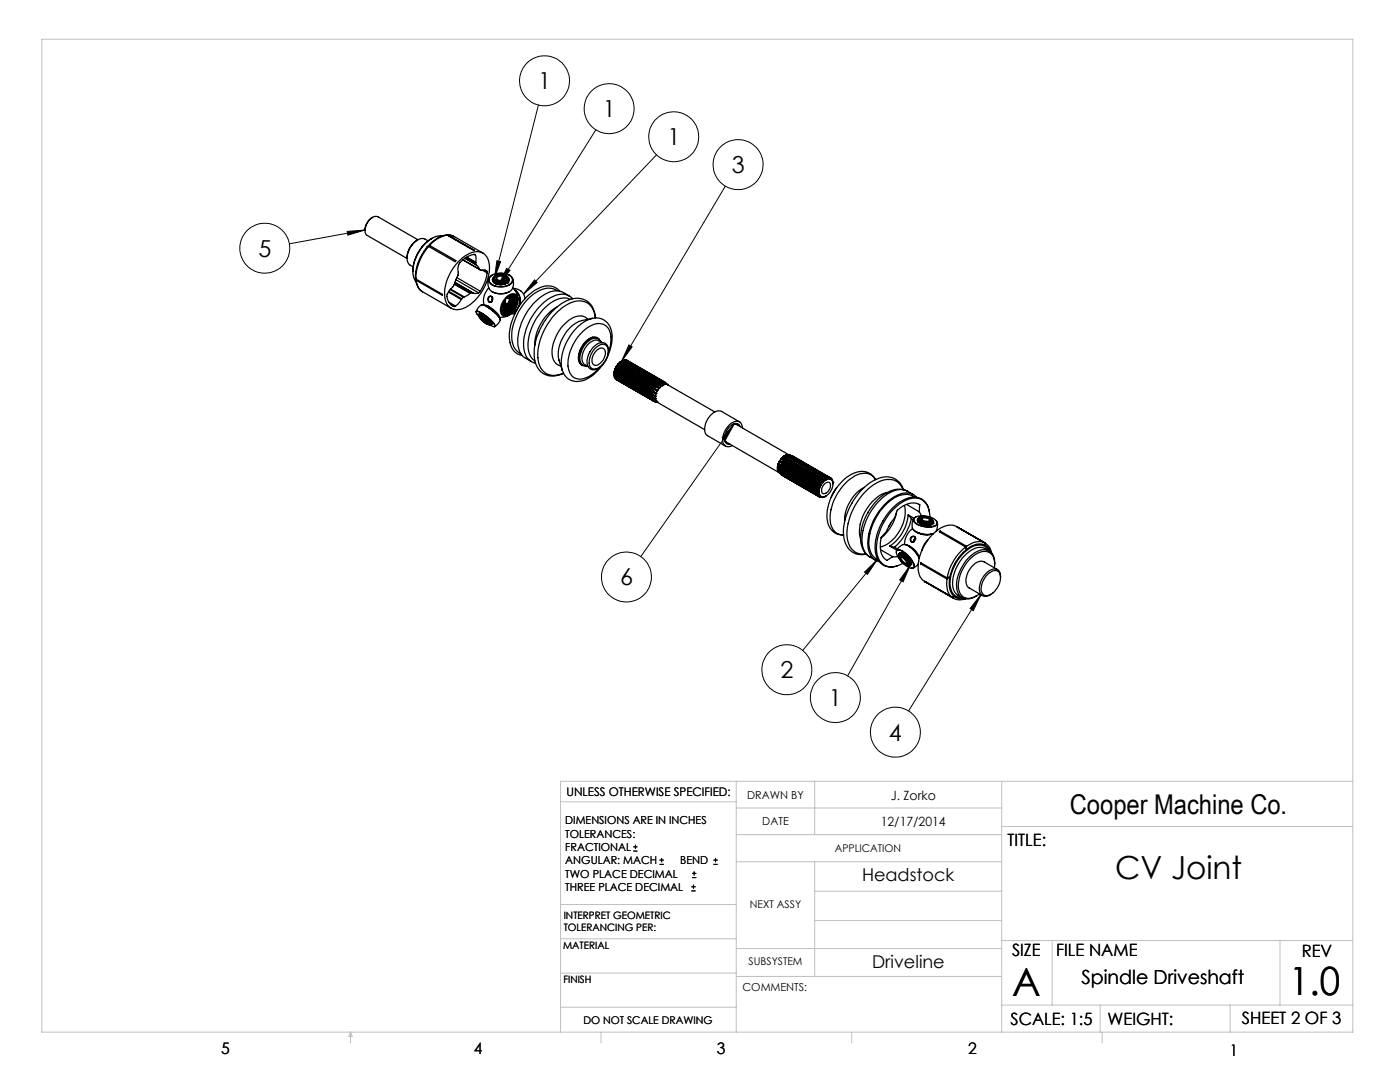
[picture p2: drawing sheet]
<svg xmlns="http://www.w3.org/2000/svg" width="279mm" height="216mm" viewBox="0 0 279 216" stroke-linecap="round" stroke-linejoin="round" font-family="sans-serif">
<g fill="none" stroke="#000" stroke-width=".2">
<path d="M107.5 21l-8.8 34.6M118.9 25.9l-19.3 30.9M131 30.9l-26.5 27.8M144.7 37.1l-20.7 35M69.3 46.2l3.5-.3-3.4 1zM72.8 45.9l-15.1 2.7M99.2 52l.7 .2-1.2 3.4zM101.1 53.6l.7 .3-2.2 2.9zM106.7 55.8l.5 .6-2.7 2.3zM125.5 68.8l.7 .4-2.2 2.9zM146.5 84.6l-1.7 3.2-.7-.5zM146.5 84.6l-18.6 26.5"/>
<path d="M172.5 114.2l2.6-2.5-2 2.9zM175.1 111.7l-14.9 18.1M181.6 112.8l-1.4 3.3-.6-.4zM181.6 112.8l-12.4 22.1M195.8 118.6l-1.6 3.2-.6-.4zM195.8 118.6l-14.5 23.3M126.4 169.8h.8M126.4 169h.8M126.8 168.6v.8M131.6 172.5h.9M131.6 171.6h.9M132 171.2v.8"/>
<path d="M138 177.8h.8M138 177h.8M138.1 175.1h.9M138.1 174.3h.9M138.4 176.5v.8M138.5 173.9v.8M142.4 172.5h.8M142.4 171.6h.8M142.8 171.2v.8"/>
<circle cx="108.7" cy="16.1" r="5"/>
<circle cx="121.6" cy="21.7" r="5"/>
<circle cx="134.4" cy="27.3" r="5"/>
<circle cx="147.3" cy="32.8" r="5"/>
<circle cx="52.9" cy="49.5" r="5"/>
<circle cx="125" cy="115.2" r="5"/>
<circle cx="157" cy="133.6" r="5"/>
<circle cx="166.7" cy="139.2" r="5"/>
<circle cx="178.7" cy="146.1" r="5"/>
</g>
<g fill="none" stroke="#c0c0c0" stroke-width=".2">
<path d="M8.4 7.8h261.6v198.2h-261.6zM111.9 160h35M146.9 155.9v50.1M162.6 155.9v10.6M199.9 155.9v50.1M270 155.9h-158.1v50.1M146.9 166.5h53M146.9 161.2h53M146.9 171.9h53M162.6 171.9v22.9M162.6 177.8h37.3M199.9 164.9h70.1"/>
<path d="M111.9 194.2h35M111.9 187.3h35M111.9 180.5h35M146.9 189.3h53M146.9 194.8h53M162.6 183.7h37.3M199.9 187.7h70.1M210 187.7v12.9M255.4 187.7v12.9M70 206v2.1M70 206l.3 .8h-.7zM111.9 201h35"/>
<path d="M119.9 206v2.1M170 206v2.1M199.9 200.6h70.1M219.6 200.6v5.4M220 206v2.1M245.5 200.6v5.4"/>
</g>
<path d="M99.2 52l.7 .2-1.2 3.4zM101.1 53.6l.7 .3-2.2 2.9zM106.7 55.8l.5 .6-2.7 2.3zM125.5 68.8l.7 .4-2.2 2.9zM181.6 112.8l-1.4 3.3-.6-.4zM195.8 118.6l-1.6 3.2-.6-.4zM172.5 114.2l2.6-2.5-2 2.9zM146.5 84.6l-1.7 3.2-.7-.5zM69.3 46.2l3.5-.3-3.4 1z" fill="#000"/>
<g fill="none" stroke="#000" stroke-width=".25">
<path d="M74.4 43.4a3 3 0 0 0-1.6 2.6M82.9 55.5l.1 .2M82.9 55.5a3.3 3.3 0 0 0 1.4 2.7M82.9 55.5l.1 .4M83 55.7l5.3 3v.2l-5.3-3M83 55.9l.4 1.3 .9 1M83.4 47.9a4.2 4.2 0 0 0-2.2 3.6M83.4 47.8l-8-4.5a2.23 2.23 0 0 0-2.4 1.8l-.2 1 .3 .8 8.1 4.7M84.3 58.2l5.7 3.3M85.4 48a2.09 2.09 0 0 0-3.1 .8 3.6 3.6 0 0 0-.8 3.7l.9 .8M85.5 49.2a9.8 9.8 0 0 0-2.5 6.5M85.7 49l5.2 3.1-.1 .1-5.3-3"/>
<path d="M85.7 49l-.5 .3 .3-.1M86.2 47.6a7.8 7.8 0 0 0-3.8 6.6M88.3 47.1a5.4 5.4 0 0 0-4.7 3.2 6.3 6.3 0 0 0-.8 5.5l.2 .4M89.3 46.9a5.8 5.8 0 0 0-3.6 2.1M89.3 46.9l5.4 3.1-5.3-3.1M89.3 46.9a7.1 7.1 0 0 0-5.1 3.9 8.5 8.5 0 0 0-1.3 4.7M89.3 46.9l5.3 3.1M89.3 46.9h.1M89.4 46.9h.5l.8 .3M89.4 46.9l1.3 .3 5.7 3.3M89.5 58.3l2.5 1.5M89.6 58.1l2.5 1.5"/>
<path d="M89.9 57.8l2.6 1.5M89.9 57.7l2.7 1.5M90.7 56.7l3.1 1.8M90.7 56.6l3.2 1.9M90.8 56.4l3.5 2M90.8 56.3l3.6 2.1M91 55.8l4.5 2.6M91.2 55.4l4.6 2.7M91.4 52.3a4.9 4.9 0 0 1 4.5-2 3.2 3.2 0 0 1 1.7 3.9 9.4 9.4 0 0 1-5.6 7.5 2.48 2.48 0 0 1-3.2-2.5 9.4 9.4 0 0 1 2.6-6.9zM92 59.8l-.6 .9-.5 .4M92.1 59.6l-.1 .2M92.4 51.9l3.7 2a.94 .94 0 0 1 1.1 .2"/>
<path d="M92.4 51.8l3.3 1.9M92.5 59.3l-.4 .3M92.6 59.2l-.1 .1M92.8 51.5l2.3 1.4M92.8 51.5l2.2 1.3M93.1 51.4l1.8 1M93.2 51.3l1.7 1M93.8 58.5l-1.2 .7M93.9 58.5h-.1M94.3 58.4h.1M94.3 58.4l-.4 .1M94.4 58.4l.4 .2 .7-.2"/>
<path d="M94.6 50.8l.3 .1M94.6 50.8a5.3 5.3 0 0 0-3.1 1.9l-.1 .9v1.3l-1 2.3a3 3 0 0 0-1.2 2 2.34 2.34 0 0 0 1.4 1.9M94.9 50.9l.1 .4-.1 1M94.9 52.3v.1M94.9 52.4l.1 .4M95 52.8l.1 .1M95.1 52.9l.6 .8M95.7 53.7v.1M95.8 58.1l-.3 .3M96.2 53.9l1 .6M96.5 60l.2 .9M96.8 53.9l.4 .2"/>
<path d="M97.2 54.1v.4M97.2 54.5a8.7 8.7 0 0 1-1.4 3.6M97.4 59.3a.54 .54 0 0 1 .8-.1 .54 .54 0 0 1 0 .8 .51 .51 0 0 1-.7 .3 .51 .51 0 0 1-.1-.8zM97.5 57.4l-.8 1.4-.2 1.1M97.6 55.5a2.05 2.05 0 0 0 .1 2.2 2.05 2.05 0 0 0 2 .9 2.2 2.2 0 0 0 2.8-2l-.2-1.1M97.8 55.3a3.1 3.1 0 0 1 4.4 .2 1.32 1.32 0 0 1-1.3 1.6 2.98 2.98 0 0 1-3.3-.9v-.5zM98.2 58.2a3.6 3.6 0 0 0 3.4 0M98.2 54.9a1.03 1.03 0 0 0-.7 1 1.03 1.03 0 0 0 .7 1 3.6 3.6 0 0 0 3.9-.4 1.02 1.02 0 0 0-.5-1.6M98.4 55.6a1.06 1.06 0 0 0 1.2 1.1 1.42 1.42 0 0 0 1.9-1.1M98.4 55.5a.92 .92 0 0 0 .9 1.2 1.88 1.88 0 0 0 2.3-.8l-.1-.4M98.4 56.1l.3 .4M98.5 56.2h.1"/>
<path d="M98.5 56.3h.1M98.6 56.4h.1M98.6 55.1a2.11 2.11 0 0 1 2.9 .4 1.23 1.23 0 0 1-1.6 1.1 1.29 1.29 0 0 1-1.5-1.1zM98.7 55.5a.89 .89 0 0 0 1.1 .8 .97 .97 0 0 0 1.4-.8M98.7 56.5h.1M98.8 55.2a1.54 1.54 0 0 1 2.4 .3 1.47 1.47 0 0 1-2.4 .4l-.1-.4zM98.9 56.6h.1M99 56.6h.1M99.2 55.1a1.32 1.32 0 0 1 1.6 .2 .93 .93 0 0 1-1.5 .5l-.3-.4zM99.3 56.7h.1M99.3 56.7h-.1M99.3 55.8l-.1-.1a.78 .78 0 0 1 .5-.6 .78 .78 0 0 1 .8 .1l.2 .3-.2 .3"/>
<path d="M99.6 56.8h.1M99.6 56.7l-.1 .1M99.9 56.8h-.1M99.9 56.8h.1M100.2 56.8h.1M100.5 56.7h.1M100.5 56.7v.1M100.5 56.7l-.1 .1M100.8 59.9h.1M100.8 59.9l-.2 .1M100.8 56.6v.1M100.8 56.7h.1"/>
<path d="M100.8 59.8l.1 .1M100.9 59.9l-.1 .2M101 56.5v.1M101 59.4a1.36 1.36 0 0 1 2.2-.3 3.4 3.4 0 0 1-2.2 4 1.13 1.13 0 0 1-1.1-1.6l.2-.8zM101 56.6h.1M101.1 59.5h.1M101.1 59.5l-.3 .4M101.1 59.5h-.1M101.2 59.4l-.1 .1M101.2 56.4h.1M101.2 59.4h.1M101.2 59.3l1.7 1"/>
<path d="M101.3 59.4l.3 .2M101.3 59.4l-.2 .1M101.3 56.3l-.1 .1M101.4 56.3h.1M101.4 56.2v.1M101.4 59.2l1.6 .9M101.4 56.2h.1M101.5 56.1l-.5 .4M101.6 59.1h.1M101.6 59.1l-.4 .3M101.6 59.6l.1 .2M101.6 59.6l1.6 .9"/>
<path d="M101.6 59.1l1.6 .9M101.7 59l-.1 .1M101.7 59h.1M101.7 59l1.3 .8M101.7 59.8l-.1 .2M101.7 59.8l1.4 .8M101.8 59h-.1M101.8 59l1.1 .6M102.1 58.9h.1M102.1 58.9l-.4 .1M102.1 58.9l-.3 .1M102.1 58.9l.7 .4"/>
<path d="M102.2 58.8h.3M102.2 58.8h.1M102.2 58.8l-.1 .1M102.2 58.9l.6 .3M102.3 57.4l.7 .9 .4 1.5M102.5 57.6a2.28 2.28 0 0 1 2.3 2M102.5 59l.1 .1M102.5 59l-.2-.1 .3 .2M102.5 58.8l.1 .1M102.5 58.8h.1M102.5 58.8l-.3 .1M102.6 58.9l.3 .1"/>
<path d="M102.6 58.9h.1M102.6 58.9l-.1 .1M102.7 57.9a2.52 2.52 0 0 1 .9 3.2M102.8 59.2v.1M102.8 58a2.62 2.62 0 0 1-.5 4.3M102.8 59l.1 .1M102.8 59.3l.3 .1M102.9 59v.1M102.9 59h.1M102.9 59l-.3 .1M102.9 59.3l.3 .2M102.9 59.1l.2 .3"/>
<path d="M102.9 59.1h.1M102.9 59.6l.1 .2M102.9 59.1l-.1 .1M103 59.8l.2 .1M103.1 59.4l.1 .1M103.1 59.4h.1M103.2 59.5v.4M103.2 59.5h.1M103.2 59.5l-.3 .1M103.2 59.9v.1M103.2 59.9h.1M111.2 58a3.8 3.8 0 0 0-4.6 .6 11.2 11.2 0 0 0-4.4 9.2 3.2 3.2 0 0 0 1.8 2.8"/>
<path d="M111.7 58.1a3.3 3.3 0 0 0-4.6-.4 11.4 11.4 0 0 0-5.4 10.1l.1 .6M113.6 59.1l.7 .5M113.6 59.1a4 4 0 0 0-5.3-.1 11.6 11.6 0 0 0-4.9 9.8 3.8 3.8 0 0 0 2.6 3.3M113.6 59.1a4.3 4.3 0 0 0-4.6 .9 11.5 11.5 0 0 0-4.5 9.5l.1 .5a3 3 0 0 0 1.4 2.1M113.9 59.7a4.3 4.3 0 0 0-4.6 1.2 11 11 0 0 0-3.9 8.7l.4 1.4 1 1M89.6 60.3l1.3 .8M90.1 60.9l.5 .2M90.9 61.1h-.3M95 62.2a1.8 1.8 0 0 1 1.3-1.4 6.6 6.6 0 0 1 3.5 3.1M95 62.3v-.1a1.79 1.79 0 0 1 1.7 .6l.3 .3a4.3 4.3 0 0 1 1.8 2l-.2 .1M95.5 62.9l.2-.2a3.9 3.9 0 0 1 2.4 2l-.1 .1M95.5 63v-.1a3.8 3.8 0 0 1 2.3 1.5l.2 .4h-.4"/>
<path d="M95.5 63l.1 .3M95.5 63.1l-.5-.9a1.85 1.85 0 0 1 1.7 .7l.6 .5a3 3 0 0 1 1.4 1.8l-.9-.4M95.6 62.8v-.1a3.1 3.1 0 0 1 2.2 1.3l.4 .6-.1 .1M95.6 63.2a2.99 2.99 0 0 1 2 1.6 3.2 3.2 0 0 1-2-1.6zM95.6 63.2l.1-.1a2.99 2.99 0 0 1 2 1.5l-.1 .2M95.7 62.6h.1M95.8 62.6h.1M95.9 63.4l.4 .2a1.81 1.81 0 0 1 1 1l-.4-.1a1.81 1.81 0 0 1-1-1.1zM95.9 62.6v.1M96.1 63.5l.3 .4 .9 .6M96.1 62.7h.1M96.2 60.8a6.4 6.4 0 0 1 3.4 2.5"/>
<path d="M96.2 62.8h.1M96.4 62.9h.1M96.7 63.1h.1M96.7 60.9a5.1 5.1 0 0 1 3 2.3l-.1 .1M96.9 63.2h.1M97.1 63.4h.1M97.2 61.2h.1a4.3 4.3 0 0 1 2 1.7M97.2 63.4v.1M97.3 61.2h.1M97.3 63.6h.1M97.4 61.2l.2 .1M97.4 61.2h.1"/>
<path d="M97.4 63.6h.1M97.5 61.3l.1 .1M97.6 61.3l.5 .5M97.6 61.3h.1M97.6 63.7v.1M97.8 64h.1M97.9 64.2h.1M98 64.3h.1M98.1 61.8h.1l.1 .2h.2v.2M98.1 64.5h.1M98.1 64.6h.1M98.1 64.5l.1 .1"/>
<path d="M98.2 64.5l-.1 .1M98.2 64.5v.1M98.2 60.1v-.4a.4 .4 0 0 0-.2-.6 .4 .4 0 0 0-.5 .4 .48 .48 0 0 0 .1 .6 .48 .48 0 0 0 .6 0M98.6 62.2h.1v.2M98.8 62.4l.4 .4M99.6 63.3l.2 .4M99.8 63.8l-.3 .7-.7 .7M100 61.7h.1M100 61.7v.1M100 61.8h.1M100 61.8l.1 .4M100 61.8l.1 .2"/>
<path d="M100.1 61.9l1.3 .7M100.1 62v.2M100.1 62l1.1 .6M100.1 61.2h.1M100.1 61.2l-.1 .5M100.1 62.2h.1M100.1 62.2l.1 .1M100.1 61.3l.4 .2M100.1 61.2l2 1.2M100.2 61.1h.1M100.2 61.1l-.1 .1M100.2 62.3h.1"/>
<path d="M100.2 62.3l.1 .3M100.2 61.1l2 1.2M100.2 62.3l.1 .1M100.2 62.3l.7 .4M100.2 60.9l1.9 1.1M100.3 62.4v.2M100.3 62.5h.1M100.3 62.4l.5 .3M100.3 60.7l1.9 1.1M100.3 60.6h.1M100.3 60.6l-.1 .5M100.3 62.6h.1"/>
<path d="M100.3 62.6l.1 .1M100.3 60.6l2.2 1.3M100.4 60.5h.1M100.4 60.5l-.1 .1M100.4 62.7h.1M100.4 62.7l.2 .2M100.4 61.9l-.1 .1M100.4 61.9l1.3 .8M100.4 60.5l2.2 1.2M100.4 62.5l.1 .1M100.4 62.5v.2M100.5 61.7l-.1 .2"/>
<path d="M100.5 61.7l1.2 .7M100.5 60.3l2 1.2M100.5 61.5v.2M100.5 61.5l1.3 .8M100.5 62.6l.1 .3M100.6 60.1l.2 .2M100.6 60h.1M100.6 60l-.2 .5M100.6 62.9h.1M100.6 62.9h.2M100.6 62.8l.2 .1M100.6 60l.2 .1"/>
<path d="M100.8 62.9h.3M100.8 60.3l.1 .2h.4M100.8 62.9h.1M100.8 62.7h.1M100.8 62.7v.2M100.8 60.1v.2M100.9 62.7l.2 .2M100.9 62.7l.3 .2M101.1 62.9h.1M101.2 62.9h-.1M101.2 62.9h.1M101.2 62.6v.3"/>
<path d="M101.3 60.5l1.3 .8M101.4 62.6h-.2M101.4 62.6l.2 .1M101.5 60.5h-.2M101.5 60.5l1.4 .8M101.6 62.9l-.8 .3-1.1 .1M101.6 62.7l-.4 .2M101.6 62.7h.1M101.6 60.2v.2M101.6 60.2l1.2 .7M101.6 60l1.2 .7M101.6 60v.2"/>
<path d="M101.6 60.4l1.3 .7M101.6 60.4l-.1 .1M101.7 62.7h-.1M101.7 62.7h.1M101.7 62.4v.3M101.8 68.4a2.99 2.99 0 0 0 2.4 2.5M101.8 62.3l-.1 .1M101.8 62.3l.3 .1M102 62.6h.8M102.1 62.4l-.4 .3M102.1 62.4h.1M102.1 62l.1 .3"/>
<path d="M102.2 62.3l-.1 .1M102.2 62.3h.1M102.2 61.8l-.1 .2M102.2 61.8l.3 .1M102.5 61.5l.1 .2M102.5 61.9l-.3 .4M102.5 61.9h.1M102.6 61.7l-.1 .2M102.6 61.7h.1M102.6 61.3l-.1 .2M102.8 60.9l.1 .2M102.8 60.7v.2"/>
<path d="M102.9 61.3l-.3 .4M102.9 61.3h.1M102.9 61.3h-.3M102.9 61.1v.2M102.9 61.1h.1M102.9 60.3l.3 .2M103 60.1l-.1 .2M103.1 60.6l-.2 .5M103.1 60.6h.1M103.1 60.6l-.3 .1M103.2 60.5l-.1 .1M103.2 60.5h.1"/>
<path d="M103.2 61.8l-1 .6M103.2 60v.5M103.2 60h.1M103.2 60l-.2 .1M106 72.1l.9 .4M111.1 61.3a9.3 9.3 0 0 0-4.4 7.6M111.5 71.9a7.4 7.4 0 0 1 4.6-7.9l2.1-.5a8.6 8.6 0 0 0-5.4 5.4 7.8 7.8 0 0 0-.6 4.9M111.5 71.9l.7 2v-.1M111.5 71.9h.1M116.4 72.9l.8 .2M117.3 63.7a2.67 2.67 0 0 0-3.7 .2 8.5 8.5 0 0 0-3.4 7 2.19 2.19 0 0 0 1.7 2.1M118.1 63.6a3.2 3.2 0 0 1 4.1 3.3 9.7 9.7 0 0 1-.9 4.1"/>
<path d="M118.5 69.2a1.72 1.72 0 0 1 2.7-.2 3.8 3.8 0 0 1-1.6 4.4 1.47 1.47 0 0 1-1.8 .2 1.47 1.47 0 0 1-.6-1.7 4.8 4.8 0 0 1 1.3-2.7zM118.6 69.7l.7-.6a1.22 1.22 0 0 1 1.5-.3 1.22 1.22 0 0 1 .6 1.5 3.8 3.8 0 0 1-2.8 3.4 1.23 1.23 0 0 1-1-1.6l.4-1.5zM118.8 63.5a3.3 3.3 0 0 0-4-3.4 10.8 10.8 0 0 0-6.6 6.6 8.2 8.2 0 0 0-.3 6.7 3.3 3.3 0 0 0 4.5 1.1M118.9 63.5a3.7 3.7 0 0 0-4.4-3.9 10 10 0 0 0-6 4.7 10.4 10.4 0 0 0-1.5 8.5 3.7 3.7 0 0 0 5.5 1.7M119.1 69.9a.97 .97 0 0 1 1.3-.3 .97 .97 0 0 1 .4 1.3 2.64 2.64 0 0 1-2 2 1.17 1.17 0 0 1-.5-1.8zM119.4 67.6l.6 .7M119.4 67.6a1.81 1.81 0 0 0-2.5 .6 4.1 4.1 0 0 0-1.1 4.2l.5 .5M119.4 67.6a2.18 2.18 0 0 0-2.6 1.1 3.8 3.8 0 0 0-.8 3.8l.4 .4M119.5 67.7a1.6 1.6 0 0 0-2.4 .3 4.3 4.3 0 0 0-1.5 4.4l.8 .6M120.2 68.4a2.03 2.03 0 0 0-3.2 .8 2.94 2.94 0 0 0-.4 3.5l.8 .5M120.2 72.8a6.6 6.6 0 0 1-5.5 3.3 2.97 2.97 0 0 1-2.5-2.3M121.5 70.2a5.6 5.6 0 0 0-.2-4.8 2.65 2.65 0 0 0-3.5-.3 9.1 9.1 0 0 0-4.3 8.5 2.33 2.33 0 0 0 3.4 1.8l1.6-1 1.1-1"/>
<path d="M122.6 74.3v.1M122.6 74.8v.1M122.6 74.8v-.1l7.4 4.3M122.6 74.4v.4M122.6 74.8l7.4 4.3M122.6 74.9l8.2 4.7M122.6 74.3l8.2 4.7M122.6 74.4l8.2 4.7M122.6 74.9v.3M122.6 75.2l7.5 4.4M122.6 74.2l7.5 4.3M122.6 74.2v.1"/>
<path d="M122.6 75.2l7.5 4.3M122.7 74l-.1 .2M122.7 74l7.4 4.4M122.7 73.8v.2M122.7 73.8l8.2 4.7M122.7 73.7v.1M122.7 73.7l8.2 4.8M122.7 75.4l.1 .2M122.8 75.6l7.8 4.5M122.8 75.6l7.4 4.3M122.8 73.6l-.1 .1M122.8 73.6l7.4 4.3"/>
<path d="M122.9 73.4l-.1 .2M122.9 73.4l7.5 4.3M122.9 73.2v.2M122.9 73.2l8.3 4.8M123 73.1l-.1 .1M123 73.1l8.2 4.8M123.1 73l7.5 4.3M123.1 73l-.1 .1M123.3 72.8l-.2 .2M123.3 72.8l7.4 4.4M123.3 72.7v.1M123.3 72.7l8.2 4.7"/>
<path d="M123.4 72.6l-.1 .1M123.4 72.6l8.2 4.8M123.6 72.5l7.4 4.3M123.6 72.5l-.2 .1M123.7 72.4l-.1 .1M123.7 72.4l7.5 4.3M123.7 72.3v.1M123.7 72.3l8.2 4.7M123.8 72.2l-.1 .1M123.8 72.2l8.2 4.8M124 72.1l-.2 .1M124 72.1l7.5 4.3"/>
<path d="M124.1 72a2.97 2.97 0 0 0-1.5 2.5M124.2 72l-.2 .1M124.2 72l7.4 4.3M124.2 72h.1M124.2 72l8.2 4.7M124.5 71.9l.2-.1 7.4 4.3M124.5 71.9l7.5 4.3M124.5 71.9l-.3 .1M125 71.8l.1 .1M125 71.8l7.5 4.4M125 71.8l-.3 .1M130 79l.8 .1"/>
<path d="M130 79.1l.8 .5M130 79v.1M130.1 78.5l.7 .5M130.1 79.5l.7 .1M130.1 79.5v.1M130.1 78.4l.8 .2M130.1 78.4v.1M130.1 79.6l.8 .4M130.2 77.9l.7 .6M130.2 79.9l.7 .1M130.2 79.9l.9 .4M130.4 77.7l.7 .3"/>
<path d="M130.4 77.7l-.2 .2M130.6 77.3l.6 .6M130.7 79.9l.2 .1M130.7 77.2l.8 .2M130.7 77.2l-.1 .1M130.8 79.6l.1 .4M130.8 79.6h.1M130.8 79.1v.5M130.8 79.1h.1M130.8 79v.1M130.8 79h.1M130.9 80h.1"/>
<path d="M130.9 78.6l-.1 .4M130.9 78.6h.1M130.9 78.5v.1M130.9 78.5h.1M131 76.8l.6 .6M131.1 78l-.2 .5M131.1 78h.1M131.2 76.7l.7 .3M131.2 76.7l-.2 .1M131.2 77.9v.1M131.2 77.9h.1M131.5 76.4l.5 .6"/>
<path d="M131.5 77.4l-.3 .5M131.6 77.4h-.1M131.6 77.4h.1M131.6 76.3l-.1 .1M131.6 76.3l.8 .5M131.9 77l-.3 .4M131.9 77h.1M132 76.2l.5 .5M132 77h-.1M132 77h.1M132.1 76.1l.7 .6M132.1 76.1l-.1 .1"/>
<path d="M132.4 76.8l-.4 .2M132.4 76.8h.1M132.5 76.7l-.1 .1M132.5 76.7h.1M132.5 76.2l-.1-.1 .5 .6M132.5 76.2l.7 .5M132.5 76.5l.4 .2M132.5 76.2l.3 .1M132.8 76.7h-.3M132.8 76.7h.1M132.8 76.3l.4 .4M132.8 76.3l.2 .3"/>
<path d="M132.9 76.7h.1M132.9 76.7h.3M133.2 76.7h.1M133.2 76.7l9.5 5.5M130.6 80.1l.5 .1M130.6 80.1l.5 .2M130.9 80l.2 .3M131.1 80.3h.1M131.2 80.3h.1M131.2 80.3l9.4 5.4M144.6 87.4l.1 .5 .3 .3 10.6 6.2M146.1 84.8l.4-.2 .5 .1 10.6 6.1"/>
<path d="M147.6 84.2l-3.6-2.1a2.46 2.46 0 0 0-2.8 1.5 2.52 2.52 0 0 0 0 3.3l3.6 2.1M147.7 85.1a1 1 0 0 0-1.7-.2 3 3 0 0 0-1.2 3.4l.4 .3 .5 .1M148.2 85.4a1.17 1.17 0 0 0-.6-1.2 1.17 1.17 0 0 0-1.3 .1 3.9 3.9 0 0 0-1.9 4.4 1.17 1.17 0 0 0 1.7 .2M155.2 93.2l.4 .6M155.2 93.2h.1M155.2 93.2v.4M155.2 93.6v.1M155.2 93.6h.1M155.2 93.6l.4 .3M155.2 93.1h.1M155.2 93.1l.5 .2M155.2 93.1v.1"/>
<path d="M155.2 93.7l.5 .6M155.2 93.7h.1M155.2 93.7l.1 .4M155.2 93.1l8.2 4.8M155.2 93.2l8.2 4.7M155.2 93.7l8.2 4.8M155.3 92.6l.5 .6M155.3 92.6h.1M155.3 94.1h.1M155.3 92.6l-.1 .5M155.3 94.1l.5 .3M155.3 92.6l8.2 4.8"/>
<path d="M155.3 94.1l.5 .4M155.3 92.5h.1M155.3 92.5l.6 .2M155.3 92.5v.1M155.3 94.1l.6 .6M155.3 92.5l8.2 4.8M155.3 94.1l.2 .1M155.5 92.1l.5 .4M155.5 92.1h.1M155.5 92.1l-.2 .4M155.5 92l8.3 4.8M155.6 92h.1"/>
<path d="M155.6 92l.6 .1M155.6 92h-.1M155.6 92l-.1 .1M155.6 92l8.2 4.7M155.6 93.8v.1M155.6 93.8l7.5 4.3M155.6 93.9l7.5 4.3M155.7 94.3l.1 .1M155.7 93.3l7.5 4.3M155.7 94.3l7.5 4.3M155.8 93.2l-.1 .1M155.8 94.4l7.4 4.3"/>
<path d="M155.8 93.2l7.4 4.3M155.9 91.5l.5 .4M155.9 91.5h.1M155.9 91.5l-.3 .5M155.9 94.7l7.8 4.5M155.9 94.7l7.5 4.3M155.9 91.5l8.2 4.8M155.9 92.7l7.5 4.3M156 91.4h.1M156 91.4l.7 .2M156 91.5h-.1M156 91.4l-.1 .1"/>
<path d="M156 91.5l8.2 4.7M156 92.5l-.1 .2M156 92.5l7.4 4.3M156.2 92.1l7.5 4.3M156.3 91.1h.1M156.3 91.1l.5 .4M156.3 91.1l-.3 .3M156.3 91.1l8.2 4.7M156.4 91.9l-.2 .2M156.4 91.9l7.4 4.3M156.4 91.1h-.1M156.4 91.1l8.2 4.7"/>
<path d="M156.4 91.1h.1M156.4 91.1l.8 .1M156.7 91.6l7.4 4.3M156.8 90.8h.1M156.8 90.8l-.4 .3M156.8 90.8l.5 .3M156.8 91.5l-.1 .1M156.8 91.5l7.5 4.2M156.8 90.8l.8 .2M156.8 90.8l8.3 4.8M157.2 91.2l7.4 4.3M157.2 90.7h.1"/>
<path d="M157.2 90.7l-.4 .1M157.2 90.7l.6 .2M157.3 91.1l-.1 .1M157.3 90.7h.1M157.3 90.7l.8 .2M157.3 90.7l.3 .1M157.3 91.1l7.4 4.3M157.3 90.7l.1 .1M157.6 90.8h.1M157.6 90.8l.1 .1M157.6 91l7.5 4.3M157.8 90.9l-.2 .1"/>
<path d="M157.8 90.9l7.4 4.4M158.1 90.9l.1 .1M158.1 90.9l7.5 4.4M163.1 98.2l.3 .3M163.1 98.1v.1M163.2 98.6v.1M163.2 97.6l.2 .3M163.2 98.7l.3 .1M163.2 97.5v.1M163.4 99l.4 .1M163.4 97l.1 .3M163.4 97.9h.1"/>
<path d="M163.4 98.5l-.2 .1M163.4 97.9l-.3 .2M163.4 96.8v.2M163.4 98.8h.1M163.5 97.4l-.3 .1M163.5 97.3v.1M163.5 98.8l-.1 .2M163.7 99.2h.5l-.1 .1M163.7 96.4l.1 .3M163.8 99.1l-.1 .1M163.8 99.1h.1M163.8 96.8h-.4"/>
<path d="M163.8 96.2l-.1 .2M163.8 96.2l.3 .1M163.8 96.7v.1M164 99.2l.1 .1M164.1 95.9l.1 .3M164.2 96.2l-.1 .1M164.3 95.7l-.2 .2M164.3 95.7l.2 .1M164.3 96.2l.3-.2a.94 .94 0 0 1 1.2-.3 .94 .94 0 0 1 .4 1.1 2.69 2.69 0 0 1-2 2.4 1.15 1.15 0 0 1-.6-1.8zM164.4 96.7l.2-.2a.6 .6 0 0 1 .8-.3 .6 .6 0 0 1 .3 .8 1.57 1.57 0 0 1-1.4 1.5 1.29 1.29 0 0 1 .1-1.8zM164.5 99.1h.1M164.5 99.1l-.4 .2"/>
<path d="M164.6 99.1h.1M164.6 95.8h-.1M164.6 95.5v.3M164.7 95.4l-.1 .1M164.7 95.4l.4 .2M164.9 99l-.3 .1M165.1 95.3v.3M165.2 95.3h-.1M165.2 95.3l.3 .2M165.4 95.4l.1 .1M165.6 95.3h-.1v.2M165.6 95.3l.2 .3"/>
<path d="M165.6 95.3l.3 .1M165.8 95.6h.1M165.9 95.4l-.1 .2M165.9 95.4l.2 .5v-.1M166 95.7l.1 .1M166.1 95.8l.1 .5M166.2 96.3h.1M166.2 96.3v.3M167 97.3l-.7 .9-.4 1M168.1 96a5.3 5.3 0 0 1 4.9-1.8l.7 .3 1 1.2a2.65 2.65 0 0 0-3.6-1 9.9 9.9 0 0 0-5.3 9.8 2.64 2.64 0 0 0 2.5 2.3 3.4 3.4 0 0 1-3.3-4 10.3 10.3 0 0 1 3.1-6.8zM172.5 97.3a7.9 7.9 0 0 0-3.9 6.7M177 98.3a8.1 8.1 0 0 0-5.2 5.7l-.3 1.8 .2 1.7"/>
<path d="M180.2 97.7a3.2 3.2 0 0 0-4.7-1.6 12.2 12.2 0 0 0-6.4 11.5 3.2 3.2 0 0 0 3.7 2.9M180.3 97.7a3.7 3.7 0 0 0-5.6-2 12.5 12.5 0 0 0-6.3 11.3 3.6 3.6 0 0 0 4.5 3.6M181.1 98a4.4 4.4 0 0 0-4.9 .8 11 11 0 0 0-4.4 9.7 3.9 3.9 0 0 0 1.8 2.7M182.3 98.7a4.1 4.1 0 0 0-5.6 .2 11.5 11.5 0 0 0-4.6 10l.2 .5a2.81 2.81 0 0 0 1.3 1.7l1.1 .7M182.5 99.2a3.8 3.8 0 0 0-4.5 .5 11.3 11.3 0 0 0-4.6 9.2 3.2 3.2 0 0 0 1.9 2.9M182.9 99.2a3.2 3.2 0 0 0-4-.3 11.3 11.3 0 0 0-5.6 10.6 2.97 2.97 0 0 0 2.2 2.6M175.7 109.7l2.5 1.4M177.6 109l1.4 .8M177.6 109l.9 .2M177.8 104.3l-.5 .8M178.5 109.2l.6 .3M178.9 110.2a.54 .54 0 0 1 .3-.5 .54 .54 0 0 1 .6 .1 4.9 4.9 0 0 1 2.7 3.2 .44 .44 0 0 1-.6 .4"/>
<path d="M178.9 102.2a9 9 0 0 1-3 5.2M178.9 109.9a1.64 1.64 0 0 1 1.3-1.2 1.64 1.64 0 0 1 1.7 .7l.8 .8 .7 1.2M178.9 110l.1-.1a1.96 1.96 0 0 1 2 .8 3.2 3.2 0 0 1 1.4 2.5l-.2 .1a3.1 3.1 0 0 1-2.7-1.8l-.5-.9zM179.1 111.1h-.9M179.4 110.6a.7 .7 0 0 1 1.1 .1 2.03 2.03 0 0 1 1.2 2l-.1 .2M179.4 110.6l.1-.3a2.65 2.65 0 0 1 2.3 2.4l-.2 .2M179.5 110.9a1.84 1.84 0 0 1 1.8 1.6l-.1 .2a2.04 2.04 0 0 1-1.8-1.5zM179.5 111.4l-.2-.5 .1-.3a1.87 1.87 0 0 1 1.9 1.2l.2 .5 .1 .5-.2 .2-.7-.3M179.5 110.9l.1-.1a1.85 1.85 0 0 1 1.8 1.5l-.2 .4M179.6 110.3l.2 .1M179.7 111.2a1.47 1.47 0 0 1 1.2 1.4 1.47 1.47 0 0 1-1.2-1.4zM179.7 110.3h.1"/>
<path d="M179.8 110.3h.1M179.9 111.2a.98 .98 0 0 0 1.1 1.1M180 110.4h.1M180.2 110.4l-.1 .1M180.2 110.5h.1M180.4 110.6h.1M180.5 100.9a7.6 7.6 0 0 1-4.4 8.1l-.4 .1M180.7 110.7l-.1 .1M180.9 110.9h-.1M180.9 110.9v.1M180.9 100.6l2.5 1.5M181 108.8a3.7 3.7 0 0 1 2.4 2.5"/>
<path d="M181 111.2h.1M181.1 111.2h.1M181.3 102.7a8.6 8.6 0 0 1-3.7 6.3M181.3 102.7l1.1 .7M181.3 102.7l.6 .8M181.3 111.4h.1M181.6 111.8v.1M181.8 112l-.1 .1M181.8 112.3h.1M181.8 112.6h.1M181.9 112.5l-.1 .1M181.9 103.5a10.6 10.6 0 0 1-3.4 5.7"/>
<path d="M181.9 103.5l.3 .2M182.1 105.5a3.6 3.6 0 0 0-1.5 3.2 4.7 4.7 0 0 1 2.8 2.7M182.3 105.7a4.4 4.4 0 0 0 4 .8M182.4 103.5a1.73 1.73 0 0 0 1 2.9 4.2 4.2 0 0 0 2.9 0M182.6 103.3a3.9 3.9 0 0 1 4.3 .7l.1 .2a.84 .84 0 0 1-.9 .9 3.9 3.9 0 0 1-3.6-1.1 .48 .48 0 0 1 .1-.7zM182.7 107.4l-.1 .1a.39 .39 0 0 0-.2 .6 .49 .49 0 0 1-.6-.3 .49 .49 0 0 1 .3-.6 .49 .49 0 0 1 .6 .3M182.7 106l.5 .4a3.4 3.4 0 0 0 2.6 .2M182.8 103.2a.67 .67 0 0 0-.5 .6 .67 .67 0 0 0 .4 .7 4.4 4.4 0 0 0 4.2 .3 .64 .64 0 0 0-.1-.9M183.1 103.6l.1-.1a1.1 1.1 0 0 0 1.2 1.2 1.59 1.59 0 0 0 1.9-.4v-.2a.65 .65 0 0 1-.8 .7 2.18 2.18 0 0 1-2.4-1zM183.1 103.9l.2 .3M183.2 104v.1M183.3 104.2v.1"/>
<path d="M183.3 112.5l-.5 .5-.6 .3M183.4 100.6l.2 .1M183.4 102.1l.5 .8M183.5 104.4h.1M183.5 103.4a.97 .97 0 0 0 1.2 1 .88 .88 0 0 0 1.3-.5M183.6 100.7a3.4 3.4 0 0 0-4 .7l-.5 .4a6.2 6.2 0 0 1-1.3 2.5l-.9 1.7a3.3 3.3 0 0 0-1.2 3l.2 1.5 .8 1.1 .3 .2 1.2-.7M183.6 100.7l-.2 1.4M183.6 103.3a1.9 1.9 0 0 1 2.4 .5 1.31 1.31 0 0 1-1.9 .2l-.5-.4zM183.7 112.5l.1-.2 5.2 3M183.7 112.5l5.3 3M183.8 104.5h.1M183.8 112.3l-.1 .2"/>
<path d="M183.9 103.3a1.31 1.31 0 0 1 1.8 .5 1.34 1.34 0 0 1-1.9-.4zM184 103.7v-.1a1.13 1.13 0 0 1 1.5 .2v.2M184 104.6h.1M184.3 104.7h.1M184.4 103l-1 .2a.47 .47 0 0 0-.2 .5 .47 .47 0 0 0 .4 .4 2.56 2.56 0 0 0 2.7 .1v-.3l-.3-.4-.8-.3M184.5 116l.2 .1M184.5 116h.1M184.5 116l5.4 3.1M184.6 104.8h.1M184.6 104.7h.1M184.6 104.7v.1M184.7 116.1l5.2 3"/>
<path d="M184.7 116.1h.1M184.9 104.7v.1M185.2 104.7v.1M185.2 107.7l-.7 .8-.5 1.4M185.5 102a3.1 3.1 0 0 0-4.7-2.4 11.4 11.4 0 0 0-6.1 10.5 3.1 3.1 0 0 0 4.4 2.8M185.5 104.7v.1M185.5 104.8h.1M185.6 103.2a3.4 3.4 0 0 0-2.6-3.8 6.1 6.1 0 0 0-5 2.5 11.2 11.2 0 0 0-3 8.6 2.99 2.99 0 0 0 4.6 2.2l.6-.3M185.7 104.7h.1M186.1 104.6l-.2 .1M186.1 104.5v.1M186.1 104.5h.1"/>
<path d="M186.2 104.4h.1M186.2 104.4l-.2 .2M187 104.3l.1 .8-.3 1M187.6 106l-.1 .1 5.2 3M187.6 106l5.3 3M187.6 106l-.1 .1M189 115.5a4.1 4.1 0 0 0 .8 3.5l.5 .2-.4-.1M189 115.3l.4-.1-.4 .3M189.9 119.1l.4 .2M190.3 119.3l1.2 .4 1.2-.2M191 105.2l5.4 3.1 .3 .3a1.73 1.73 0 0 0-2-.4l-1.8 .8M191 105.2h.2"/>
<path d="M191.1 105.2l5.3 3M191.2 118.8h.1M191.2 118.8l.8 .5M192.7 109.1a10.1 10.1 0 0 0-3.7 6.2M192.9 109l-.1 .5-.1-.4M196.8 114.9a1.81 1.81 0 0 1 2.6-.7 3.5 3.5 0 0 1-1.5 4.3 1.23 1.23 0 0 1-1.6 .2 1.23 1.23 0 0 1-.5-1.5l.3-1.2zM197.3 109.9a2.31 2.31 0 0 0-3.2-.8 8.5 8.5 0 0 0-4.4 8.3 2.11 2.11 0 0 0 2.2 1.8M197.4 109.9a3 3 0 0 0-4.1 .3 7.8 7.8 0 0 0-3 7.4l.4 .7 .5 .5M197.7 110.1a2.38 2.38 0 0 0-3.7-1.2 8.9 8.9 0 0 0-4.5 8.4 2.31 2.31 0 0 0 2.8 2.1M197.9 110.4l-.3-1.1-.9-.9-5.8-3.3a3.6 3.6 0 0 0-4 .9 10 10 0 0 0-3.7 7.7l.4 1.4 .5 .6 6.2 3.6M198.5 113.3a2.71 2.71 0 0 0-1.4-3.2 4.3 4.3 0 0 0-4.1 2 7.1 7.1 0 0 0-1.6 5.7 2.05 2.05 0 0 0 3.1 1.3l1-.6M198.5 112.6a2.46 2.46 0 0 0-1.9-2.9 5.5 5.5 0 0 0-4.5 3.2 6.2 6.2 0 0 0-.9 5.6 2.24 2.24 0 0 0 3.5 .5l.2-.1"/>
<path d="M199.1 113.7l-2.7-1.6a2.31 2.31 0 0 0-2.7 1.3 3.3 3.3 0 0 0-.6 3.7l3 1.8M199.7 115.2a1.32 1.32 0 0 0-.5-1.5 1.32 1.32 0 0 0-1.6 .1 4.2 4.2 0 0 0-1.9 4.6 1.31 1.31 0 0 0 2 .2"/>
<circle cx="182.2" cy="107.6" r=".58"/>
</g>
<g font-size="7.8">
<text x="202" y="198.7">A</text>
<text x="257.3" y="198.6">1.0</text>
</g>
<text font-size="6.3" x="222.6" y="175.5">CV Joint</text>
<text font-size="5.4" x="213.5" y="162.4">Cooper Machine Co.</text>
<g font-size="4.7">
<text x="107.4" y="17.8">1</text>
<text x="120.3" y="23.4">1</text>
<text x="133.2" y="29">1</text>
<text x="146" y="34.5">3</text>
<text x="51.6" y="51.2">5</text>
<text x="123.7" y="116.8">6</text>
<text x="155.8" y="135.3">2</text>
<text x="165.4" y="140.9">1</text>
<text x="177.4" y="147.8">4</text>
</g>
<text font-size="3.9" x="215.8" y="196.3">Spindle Driveshaft</text>
<g font-size="3.5">
<text x="172" y="175.8">Headstock</text>
<text x="174.1" y="193.2">Driveline</text>
</g>
<g font-size="3.4">
<text x="201.1" y="168.8">TITLE:</text>
<text x="202" y="190.8">SIZE</text>
<text x="210.8" y="190.9">FILE NAME</text>
<text x="259.8" y="191">REV</text>
<text x="201.7" y="204.5">SCALE: 1:5</text>
<text x="221" y="204.5">WEIGHT:</text>
<text x="247.8" y="204.4">SHEET 2 OF 3</text>
</g>
<g font-size="3.2">
<text x="44.2" y="210.4">5</text>
<text x="94.6" y="210.3">4</text>
<text x="143.1" y="210.4">3</text>
<text x="193.2" y="210.3">2</text>
<text x="245.4" y="210.6">1</text>
</g>
<g font-size="2.5">
<text x="177.8" y="159.7">J. Zorko</text>
<text x="175.8" y="164.8">12/17/2014</text>
</g>
<text font-size="2.4" x="113.1" y="158.9">UNLESS OTHERWISE SPECIFIED:</text>
<g font-size="2.2">
<text x="149.1" y="159.4">DRAWN BY</text>
<text x="112.8" y="164.5">DIMENSIONS ARE IN INCHES</text>
<text x="112.8" y="167.1">TOLERANCES:</text>
<text x="152.1" y="164.7">DATE</text>
<text x="112.8" y="169.8">FRACTIONAL</text>
<text x="112.8" y="172.5">ANGULAR: MACH</text>
<text x="135.8" y="172.5">BEND</text>
<text x="112.8" y="175.1">TWO PLACE DECIMAL</text>
<text x="112.8" y="177.8">THREE PLACE DECIMAL</text>
<text x="148.2" y="197.8">COMMENTS:</text>
</g>
<g font-size="2.1">
<text x="166.6" y="170">APPLICATION</text>
<text x="149.7" y="181.2">NEXT ASSY</text>
<text x="149.4" y="192.7">SUBSYSTEM</text>
<text x="116.4" y="204.3">DO NOT SCALE DRAWING</text>
</g>
<g font-size="2">
<text x="112.5" y="183.3">INTERPRET GEOMETRIC</text>
<text x="112.5" y="185.9">TOLERANCING PER:</text>
<text x="112.4" y="189.4">MATERIAL</text>
<text x="112.4" y="196.2">FINISH</text>
</g>
</svg>
